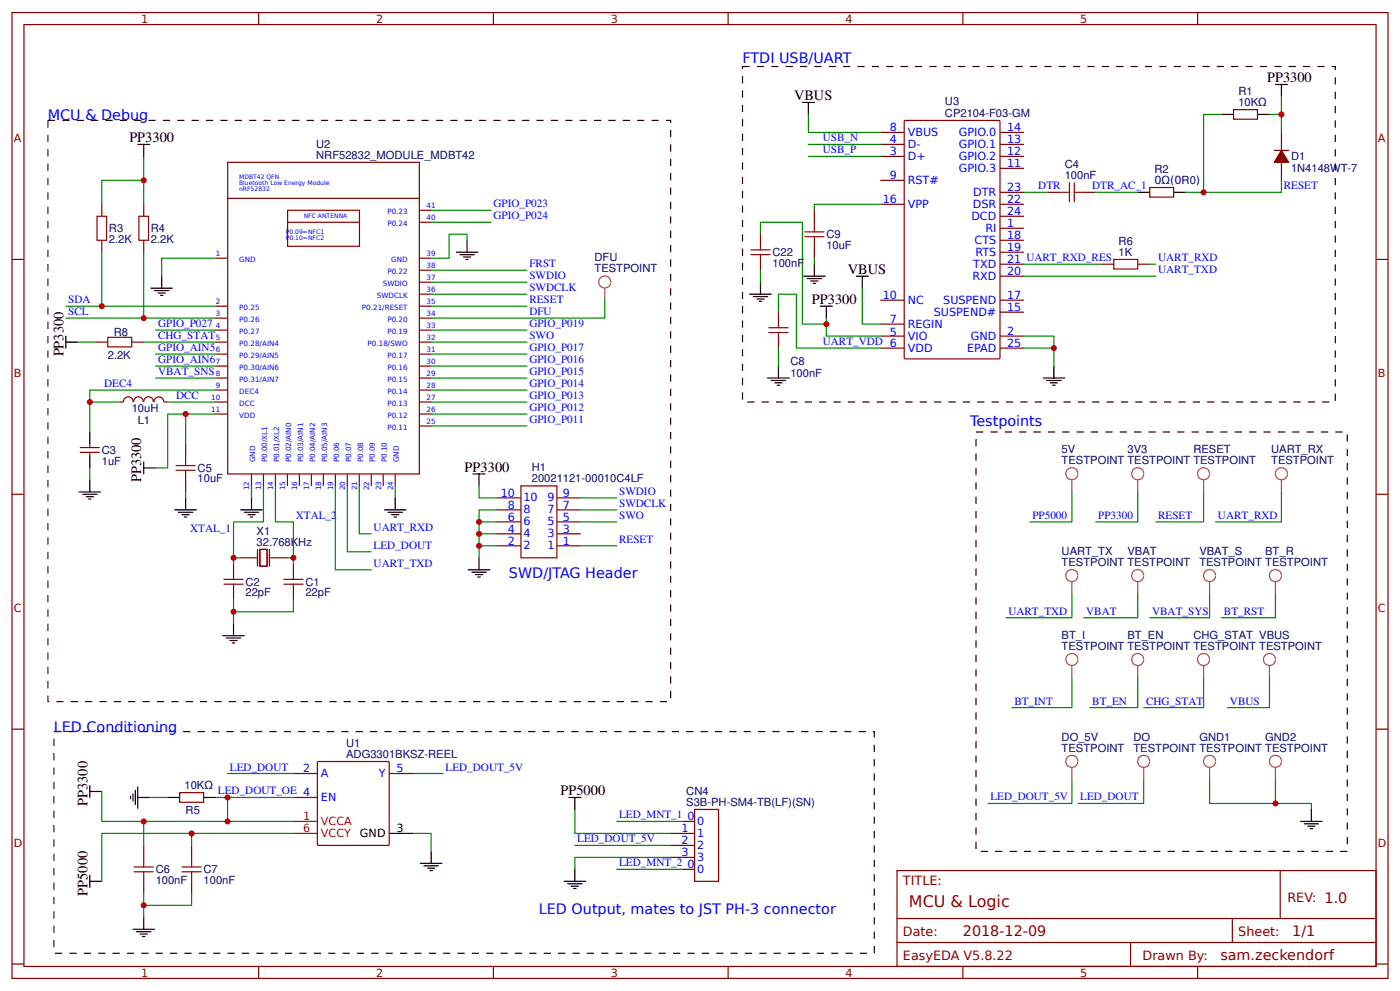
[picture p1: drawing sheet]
<svg xmlns="http://www.w3.org/2000/svg" width="309mm" height="219mm" viewBox="0 0 309 219" stroke-linecap="round" stroke-linejoin="round" font-family="sans-serif">
<g fill="none" stroke="#800" stroke-width=".26">
<path d="M2.6 2.8h304.1v213.2h-304.1zM5.3 5.4h298.7v208h-298.7zM57.1 2.8v2.6M109 2.8v2.6M160.9 2.8v2.6M212.7 2.8v2.6M264.6 2.8v2.6M50.3 35.9h42.3v68.7h-42.3zM194.5 34.5h5.3M194.5 31.9h5.3M194.5 29.2h5.3M194.5 39.8h5.3"/>
<path d="M199.9 26.6h20.8l.2 .1v52.3l-.1 .2h-20.8l-.2-.1v-52.2zM220.9 34.5h5.3M220.9 31.9h5.3M220.9 29.2h5.3M220.9 37.2h5.3M272.5 24.2h5.3v2.1h-5.3zM281.5 33.2h3.2M283.1 29.2v4M283.1 35.9v3.9M2.6 57.3h2.7M22.5 45.1v2.7M22.5 53v2.7"/>
<path d="M31.7 45.1v2.7M31.7 53v2.7M47.6 57h2.6M50.3 43.8h42.3M63.5 46.4h15.9v8h-15.9zM63.5 49.1h15.9M92.6 57h2.6M92.6 59.7h2.6M92.6 49.1h2.6M92.6 46.4h2.6M168 51.7v2.7M168 57v2.7"/>
<path d="M179.9 46.4v2.7M179.9 54.4v2.6M194.5 45.1h5.3M220.9 50.4h5.3M220.9 45.1h5.3M220.9 53h5.3M220.9 55.7h5.3M220.9 58.3h5.3M220.9 42.5h5.3M220.9 47.8h5.3M231.5 42.5h2.7M239.4 42.5h2.7"/>
<path d="M243.4 58.3h2.7M251.4 58.3h2.6M254 41.4h5.3v2.1h-5.3zM304 57.3h2.7M21.2 75.5h2.6M29.1 75.5h2.6M47.6 67.6h2.6M47.6 70.2h2.6M47.6 72.9h2.6M47.6 75.5h2.6M47.6 78.2h2.6M92.6 67.6h2.6"/>
<path d="M92.6 70.2h2.6M92.6 72.9h2.6M92.6 75.5h2.6M92.6 78.2h2.6M92.6 65h2.6M92.6 62.3h2.6M172 68.9v2.7M172 74.2v2.7M194.5 74.2h5.3M194.5 76.9h5.3M194.5 71.6h5.3M194.5 66.3h5.3"/>
<path d="M220.9 74.2h5.3M220.9 76.9h5.3M220.9 66.3h5.3M220.9 68.9h5.3M220.9 61h5.3M17.7 99.9h4.3M17.7 98.8h4.3M19.8 98v.8M19.8 99.9v.8M26.5 88.8h.8M27.3 88.7a1.06 1.06 0 0 1 1-1.1 1.06 1.06 0 0 1 1.1 1.2M29.5 88.7a1.06 1.06 0 0 1 1.1-1.1 1.06 1.06 0 0 1 1 1.1"/>
<path d="M31.8 88.7a1.06 1.06 0 0 1 1-1.1 1.06 1.06 0 0 1 1.1 1.1M34.1 88.7a1.06 1.06 0 0 1 1-1.1 1.06 1.06 0 0 1 1.1 1.2M36.2 88.8h.8M41 98v2.7M47.6 80.8h2.6M47.6 83.5h2.6M47.6 86.1h2.6M47.6 88.8h2.6M47.6 91.4h2.6M92.6 80.8h2.6M92.6 83.5h2.6M92.6 86.1h2.6"/>
<path d="M92.6 88.8h2.6M92.6 91.4h2.6M92.6 94.1h2.6M2.6 109.1h2.7M41 106v2.6M55.6 104.7v2.6M58.2 104.7v2.6M60.9 104.7v2.6M63.5 104.7v2.6M66.1 104.7v2.6M68.8 104.7v2.6M71.4 104.7v2.6"/>
<path d="M74.1 104.7v2.6M76.7 104.7v2.6M79.4 104.7v2.6M82 104.7v2.6M84.7 104.7v2.6M87.3 104.7v2.6M109.8 117.9h5.3M109.8 115.2h5.3M109.8 112.6h5.3M109.8 109.9h5.3M115.1 107.3h7.9v15.9h-7.9zM123 117.9h5.3"/>
<path d="M123 115.2h5.3M123 112.6h5.3M123 109.9h5.3M304 109.1h2.7M49.5 129h4.2M49.5 127.9h4.2M51.6 124.5v3.4M51.6 129v3.4M52.9 123.2h3.7M56.9 121.3v3.7M57.4 121.3h1.6v3.7h-1.6zM59.5 121.3v3.7"/>
<path d="M59.8 123.2h3.7M62.7 129h4.2M62.7 127.9h4.2M64.8 124.5v3.4M64.8 129v3.4M109.8 120.5h5.3M123 120.5h5.3M2.6 161h2.7M39.7 175h5.3v2.1h-5.3zM64.8 170.8h5.3M64.8 176.1h5.3M70.2 168.3l.2-.2h15.3l.3 .2v18.1l-.1 .2-15.5 .1-.2-.2z"/>
<path d="M86 170.8h5.3M153.5 178.7h5.2v15.9h-5.2zM304 161h2.7M31.7 186.7v2.6M31.7 194.6v2.6M42.3 186.7v2.6M42.3 194.6v2.6M148.2 184h5.3M148.2 186.7h5.3M148.2 189.3h5.3M150.8 192h2.7M150.8 181.4h2.7"/>
<path d="M198.2 192.2h105.8v21.2h-105.8zM282.8 192.2v10.6M2.6 212.9h2.7M57.1 213.4v2.6M109 213.4v2.6M160.9 213.4v2.6M198.2 202.8h105.8M198.2 208.1h105.8M212.7 213.4v2.6M249.8 208.1v5.3M264.6 213.4v2.6M272.3 202.8v5.3"/>
<path d="M304 212.9h2.7"/>
</g>
<g fill="none" stroke="#000" stroke-width=".26">
<path d="M281.8 18.7h2.6M283.1 18.7v2.6M30.4 31.9h2.7M31.7 31.9v2.6M177.3 22.6h2.6M178.6 22.6v2.7M269.9 25.3h2.6M277.8 25.3h2.7M100.8 55.7h4.8M101.6 56.2h3.2M102.4 56.8h1.6M102.9 57.3h.6"/>
<path d="M103.2 53v2.7M179.9 58.3v2.7M251.4 42.5h2.6M259.3 42.5h2.6M14.6 75.5h2.6M14.6 74.2v2.7M33.3 63.6h4.8M34.1 64.2h3.2M34.9 64.7h1.6M35.5 65.2h.5M35.7 61v2.6M165.6 65h4.8"/>
<path d="M166.4 65.5h3.2M167.2 66h1.6M167.7 66.5h.6M168 62.3v2.7M177.5 61h4.8M178.3 61.5h3.2M179.1 62h1.6M179.7 62.6h.5M181.2 67.6h2.7M182.6 67.6v2.6M189.2 61h2.6M190.5 61v2.6"/>
<path d="M19.8 95.4v2.6M169.6 83.5h4.8M170.4 84h3.2M171.2 84.5h1.6M171.7 85.1h.5M172 80.8v2.7M230.5 83.5h4.7M231.2 84h3.2M232 84.5h1.6M232.6 85.1h.5M232.8 80.8v2.7M17.5 108.6h4.7"/>
<path d="M18.3 109.1h3.1M19 109.7h1.6M19.6 110.2h.5M19.8 100.7v2.6M19.8 106v2.6M31.7 103.3h2.7M31.7 102v2.6M38.6 112.6h4.8M39.4 113.1h3.2M40.2 113.6h1.6M40.7 114.2h.6M41 109.9v2.7"/>
<path d="M53.2 112.6h4.7M54 113.1h3.1M54.8 113.6h1.6M55.3 114.2h.5M55.6 109.9v2.7M84.9 112.6h4.8M85.7 113.1h3.2M86.5 113.6h1.6M87 114.2h.6M87.3 109.9v2.7M104.5 104.6h2.7M105.8 104.6v2.7"/>
<path d="M51.6 137.7v2.7M103.5 125.8h4.7M104.2 126.3h3.2M105 126.9h1.6M105.6 127.4h.5M105.8 123.2v2.6M49.2 140.4h4.8M50 140.9h3.2M50.8 141.4h1.6M51.3 141.9h.6M19.8 173.4v2.7M19.8 174.8h2.7"/>
<path d="M28.8 175.8v.5M29.4 175.3v1.6M29.9 174.5v3.2M30.4 176.1h2.7M30.4 173.7v4.8M37 176.1h2.7M45 176.1h2.6M125.7 176.1h2.6M127 176.1v2.6M289.7 178.7v2.7M19.8 193.3v2.6M19.8 194.6h2.7"/>
<path d="M86 184h5.3M92.9 190.6h4.7M93.7 191.2h3.1M94.5 191.7h1.5M95 192.2h.5M95.2 188v2.6M124.6 194.6h4.8M125.4 195.1h3.2M126.2 195.7h1.6M126.7 196.2h.6M127 192v2.6M287.3 181.4h4.8"/>
<path d="M288.1 181.9h3.2M288.9 182.4h1.6M289.5 183h.5M29.4 205.2h4.7M30.2 205.7h3.1M31 206.2h1.5M31.5 206.8h.5M31.7 202.5v2.7"/>
</g>
<g fill="none" stroke="#080" stroke-width=".26">
<path d="M31.7 34.5v5.3M178.6 25.3v3.9h15.9M178.6 31.9h15.9M178.6 34.5h15.9M269.9 25.3h-4v17.2h-4M280.5 25.3h2.6v3.9M283.1 39.8v2.7h-17.2M283.1 21.3v4M22.5 45.1v-5.3h9.2v5.3M22.5 55.7v11.9M31.7 55.7v14.5M47.6 57h-11.9v4"/>
<path d="M95.2 59.7h21.2M95.2 46.4h13.3M95.2 49.1h13.3M103.2 53v-1.3h-4v5.3h-4M168 51.7v-2.6h9.3v22.5h5.3M168 59.7v2.6M179.9 57v1.3M194.5 45.1h-14.6v1.3M226.2 42.5h5.3M226.2 58.3h17.2M242.1 42.5h9.3M254 58.3h1.3"/>
<path d="M14.6 67.6h33M14.6 70.2h33M17.2 75.5h4M31.7 75.5h15.9M34.4 72.9h13.2M34.4 78.2h13.2M95.2 62.3h21.2M95.2 65h21.2M95.2 67.6h21.2M95.2 75.5h21.2M95.2 72.9h21.2M95.2 78.2h21.2"/>
<path d="M133.6 66.3v3.9h-38.4M172 68.9v-3.9h3.9v11.9h18.6M172 76.9v3.9M182.6 70.2v4h11.9M190.5 63.6v8h4M226.2 74.2h6.6v6.6M226.2 61h29.1M226.2 76.9h6.6M26.5 88.8h-6.7v6.6M34.4 80.8h13.2M34.4 83.5h13.2M37 88.8h10.6"/>
<path d="M41 91.4h-4v11.9h-2.6M47.6 86.1h-27.8v2.7M47.6 91.4h-6.6v6.6M95.2 88.8h21.2M95.2 80.8h21.2M95.2 83.5h21.2M95.2 94.1h21.2M95.2 91.4h21.2M95.2 86.1h21.2M19.8 103.3v2.7M41 108.6v1.3M55.6 107.3v2.6"/>
<path d="M58.2 107.3v7.9h-6.6v8h1.3M60.9 107.3v7.9h3.9v8h-1.3M74.1 107.3v18.5h7.9M76.7 107.3v14.5h5.3M79.4 107.3v10.6h2.6M87.3 107.3v2.6M105.8 107.3v2.6h4M105.8 115.2h4M105.8 117.9h4M109.8 112.6h-4v10.6M128.3 115.2h8M128.3 109.9h8"/>
<path d="M128.3 112.6h8M236.8 108.6v6.6h-9.3M251.4 108.6v6.6h-9.3M265.9 108.6v6.6h-10.6M283.1 108.6v6.6h-14.5M51.6 123.2v1.3M51.6 132.4v5.3M64.8 132.4v2.7h-13.2M64.8 123.2v1.3M105.8 120.5h4M128.3 120.5h8M236.8 131.1v5.3h-14.6"/>
<path d="M251.4 131.1v5.3h-12M267.2 131.1v5.3h-13.2M281.8 131.1v5.3h-11.9M236.8 149.6v6.6h-13.2M251.4 149.6v6.6h-10.6M265.9 149.6v6.6h-13.2M280.5 149.6v6.6h-9.3M22.5 174.8v6.6h42.3M33.1 176.1h3.9M47.6 176.1h17.2M50.3 170.8h14.5M50.3 176.1v5.3"/>
<path d="M91.3 170.8h6.6M127 178.7v5.3h21.2M236.8 172.1v5.3h-18.5M252.7 172.1v5.3h-14.6M267.2 172.1v5.3h22.5v1.3M281.8 172.1v5.3M31.7 181.4v5.3M31.7 197.2v5.3M42.3 197.2v2.7h-10.6M42.3 184v2.7M64.8 184h-42.3v10.6M91.3 184h3.9v4"/>
<path d="M127 186.7h21.2M136.3 192h14.5M136.3 181.4h14.5M148.2 189.3h-21.2v2.7"/>
</g>
<path d="M283.1 33.2l1.6 2.7h-3.2z" fill="#800" stroke="#800" stroke-width=".26"/>
<g fill="none" stroke="#a00000" stroke-width=".26">
<path d="M21.4 47.8h2.1v5.2h-2.1zM30.7 47.8h2.1v5.2h-2.1zM165.9 55.2h4.2M165.9 56.2h4.2M168 54.4v.8M168 56.2v.8M177.8 52.3h4.2M177.8 51.2h4.2M179.9 49.1v2.1M179.9 52.3v2.1M234.2 42.5h2.1M236.3 40.3v4.3"/>
<path d="M237.3 40.3v4.3M237.3 42.5h2.1M246.1 57.3h5.3v2.1h-5.3zM23.8 74.5h5.3v2.1h-5.3zM169.9 72.4h4.2M169.9 73.4h4.2M172 71.6v.8M172 73.4v.8M38.9 103.8h4.2M38.9 102.8h4.2M41 100.7v2.1M41 103.8v2.2"/>
<path d="M29.6 191.4h4.3M29.6 192.5h4.3M31.7 189.3v2.1M31.7 192.5v2.1M40.2 191.4h4.2M40.2 192.5h4.2M42.3 189.3v2.1M42.3 192.5v2.1"/>
</g>
<path d="M64.8 181.4h5.3M64.8 184h5.3" fill="none" stroke="#f00" stroke-width=".26"/>
<g fill="none" stroke="#a54b4b" stroke-width=".26">
<path d="M133.6 63.7v2.6M134.9 62.3a1.32 1.32 0 0 0-1.9-1.2 1.32 1.32 0 0 0-.1 2.3 1.32 1.32 0 0 0 2-1M236.8 106v2.6M238.1 104.6a1.32 1.32 0 0 0-1.9-1.2 1.32 1.32 0 0 0-.1 2.3 1.32 1.32 0 0 0 2-1M251.4 106v2.6M252.7 104.6a1.32 1.32 0 0 0-2-1.2 1.32 1.32 0 0 0-.1 2.3 1.32 1.32 0 0 0 2.1-1M265.9 106v2.6M267.2 104.6a1.32 1.32 0 0 0-1.9-1.2 1.32 1.32 0 0 0-.1 2.3 1.32 1.32 0 0 0 2-1M283.1 106v2.6M284.4 104.6a1.32 1.32 0 0 0-1.9-1.2 1.32 1.32 0 0 0-.1 2.3 1.32 1.32 0 0 0 2-1M236.8 128.5v2.6M238.1 127.1a1.32 1.32 0 0 0-1.9-1.2 1.32 1.32 0 0 0-.1 2.3 1.32 1.32 0 0 0 2-1"/>
<path d="M251.4 128.5v2.6M252.7 127.1a1.32 1.32 0 0 0-2-1.2 1.32 1.32 0 0 0-.1 2.3 1.32 1.32 0 0 0 2.1-1M267.2 128.5v2.6M268.6 127.1a1.32 1.32 0 0 0-2-1.2 1.32 1.32 0 0 0-.1 2.3 1.32 1.32 0 0 0 2-1M281.8 128.5v2.6M283.1 127.1a1.32 1.32 0 0 0-1.9-1.2 1.32 1.32 0 0 0-.2 2.3 1.32 1.32 0 0 0 2.1-1M236.8 147v2.6M238.1 145.6a1.32 1.32 0 0 0-1.9-1.2 1.32 1.32 0 0 0-.1 2.3 1.32 1.32 0 0 0 2-1M251.4 147v2.6M252.7 145.6a1.32 1.32 0 0 0-2-1.2 1.32 1.32 0 0 0-.1 2.3 1.32 1.32 0 0 0 2.1-1M265.9 147v2.6M267.2 145.6a1.32 1.32 0 0 0-1.9-1.2 1.32 1.32 0 0 0-.1 2.3 1.32 1.32 0 0 0 2-1"/>
<path d="M280.5 147v2.6M281.8 145.6a1.32 1.32 0 0 0-2-1.2 1.32 1.32 0 0 0-.1 2.3 1.32 1.32 0 0 0 2.1-1M236.8 169.5v2.6M238.1 168.1a1.32 1.32 0 0 0-1.9-1.2 1.32 1.32 0 0 0-.1 2.3 1.32 1.32 0 0 0 2-1M252.7 169.5v2.6M254 168.1a1.32 1.32 0 0 0-1.9-1.2 1.32 1.32 0 0 0-.2 2.3 1.32 1.32 0 0 0 2.1-1M267.2 169.5v2.6M268.6 168.1a1.32 1.32 0 0 0-2-1.2 1.32 1.32 0 0 0-.1 2.3 1.32 1.32 0 0 0 2-1M281.8 169.5v2.6M283.1 168.1a1.32 1.32 0 0 0-1.9-1.2 1.32 1.32 0 0 0-.2 2.3 1.32 1.32 0 0 0 2.1-1"/>
</g>
<path d="M164 14.7h131v74.1h-131zM10.6 26.6h137.6v128.3h-137.6zM215.6 95.4h82.1v92.6h-82.1zM11.9 161.5h181.2v49h-181.2z" fill="none" stroke="#300" stroke-width=".26" stroke-dasharray="1.6 1.6" stroke-linecap="butt"/>
<g fill="#c00">
<circle cx="182.6" cy="71.6" r=".66"/>
<circle cx="232.8" cy="76.9" r=".66"/>
<circle cx="31.8" cy="199.9" r=".66"/>
<circle cx="31.8" cy="181.4" r=".66"/>
<circle cx="105.8" cy="120.5" r=".66"/>
<circle cx="105.8" cy="115.2" r=".66"/>
<circle cx="31.8" cy="39.8" r=".66"/>
<circle cx="31.8" cy="70.2" r=".66"/>
<circle cx="41" cy="91.4" r=".66"/>
<circle cx="19.8" cy="88.8" r=".66"/>
<circle cx="283.1" cy="25.3" r=".66"/>
<circle cx="64.8" cy="123.2" r=".66"/>
<circle cx="51.6" cy="135.1" r=".66"/>
<circle cx="51.6" cy="123.2" r=".66"/>
<circle cx="22.5" cy="67.6" r=".66"/>
<circle cx="105.8" cy="117.9" r=".66"/>
<circle cx="42.3" cy="184" r=".66"/>
<circle cx="281.8" cy="177.4" r=".66"/>
<circle cx="50.3" cy="176.1" r=".66"/>
<circle cx="50.3" cy="181.4" r=".66"/>
<circle cx="265.9" cy="42.5" r=".66"/>
</g>
<text font-size="3.5" fill="#800" x="200.8" y="200.2">MCU &amp; Logic</text>
<g font-size="3.2" fill="#00f">
<text x="164" y="14">FTDI USB/UART</text>
<text x="10.6" y="26.6">MCU &amp; Debug</text>
<text x="214.3" y="94.1">Testpoints</text>
<text x="112.4" y="127.7">SWD/JTAG Header</text>
<text x="11.9" y="161.5">LED Conditioning</text>
<text x="119.1" y="201.8">LED Output, mates to JST PH-3 connector</text>
</g>
<g font-size="3.2">
<text x="175.4" y="22.1">VBUS</text>
<text x="279.9" y="18.1">PP3300</text>
<text x="28.6" y="31.4">PP3300</text>
<text x="187.3" y="60.5">VBUS</text>
<text x="179.4" y="67.1">PP3300</text>
<text x="14" y="78.7" transform="rotate(-90 14 78.7)">PP3300</text>
<text x="31.2" y="106.5" transform="rotate(-90 31.2 106.5)">PP3300</text>
<text x="102.7" y="104.1">PP3300</text>
<text x="19.3" y="177.9" transform="rotate(-90 19.3 177.9)">PP3300</text>
<text x="123.8" y="175.6">PP5000</text>
<text x="19.3" y="197.8" transform="rotate(-90 19.3 197.8)">PP5000</text>
</g>
<g font-size="3.2" fill="#800">
<text x="212.7" y="206.8">2018-12-09</text>
<text x="285.5" y="206.8">1/1</text>
<text x="269.6" y="212.1">sam.zeckendorf</text>
</g>
<g font-size="2.8" fill="#800">
<text x="199.5" y="195.4">TITLE:</text>
<text x="284.4" y="199.1">REV: 1.0</text>
<text x="199.5" y="206.8">Date:</text>
<text x="273.6" y="206.8">Sheet:</text>
<text x="199.5" y="212.1">EasyEDA V5.8.22</text>
<text x="252.4" y="212.1">Drawn By:</text>
</g>
<g font-size="2.5" fill="#800">
<text x="31.2" y="5">1</text>
<text x="83.1" y="5">2</text>
<text x="134.9" y="5">3</text>
<text x="186.8" y="5">4</text>
<text x="238.7" y="5">5</text>
<text x="3" y="31.4">A</text>
<text x="304.4" y="31.4">A</text>
<text x="3" y="83.2">B</text>
<text x="304.4" y="83.2">B</text>
<text x="3" y="135.1">C</text>
<text x="304.4" y="135.1">C</text>
<text x="3" y="186.9">D</text>
<text x="304.4" y="186.9">D</text>
<text x="31.2" y="215.6">1</text>
<text x="83.1" y="215.6">2</text>
<text x="134.9" y="215.6">3</text>
<text x="186.8" y="215.6">4</text>
<text x="238.7" y="215.6">5</text>
</g>
<g font-size="2.5" fill="#000080">
<text x="208.8" y="23.2">U3</text>
<text x="273.6" y="23.4">10KΩ</text>
<text x="273.6" y="20.9">R1</text>
<text x="208.8" y="25.8">CP2104-F03-GM</text>
<text x="69.9" y="35.1">NRF52832_MODULE_MDBT42</text>
<text x="69.9" y="32.8">U2</text>
<text x="285.2" y="35.4">D1</text>
<text x="235.2" y="39.6">100nF</text>
<text x="235.2" y="37">C4</text>
<text x="255.1" y="40.6">0Ω(0R0)</text>
<text x="255.1" y="38.1">R2</text>
<text x="285.2" y="37.9">1N4148WT-7</text>
<text x="24.1" y="53.6">2.2K</text>
<text x="24.1" y="51.3">R3</text>
<text x="33.3" y="53.6">2.2K</text>
<text x="33.3" y="51.3">R4</text>
<text x="182.6" y="52.5">C9</text>
<text x="131.4" y="57.7">DFU</text>
<text x="170.7" y="58.9">100nF</text>
<text x="170.7" y="56.5">C22</text>
<text x="182.6" y="54.9">10uF</text>
<text x="247.1" y="56.5">1K</text>
<text x="247.1" y="54.2">R6</text>
<text x="131.4" y="60.1">TESTPOINT</text>
<text x="25.1" y="74.1">R8</text>
<text x="23.8" y="79.4">2.2K</text>
<text x="174.6" y="83.3">100nF</text>
<text x="174.6" y="80.7">C8</text>
<text x="29.1" y="91.1">10uH</text>
<text x="30.4" y="93.7">L1</text>
<text x="22.5" y="100.2">C3</text>
<text x="234.5" y="100">5V</text>
<text x="249.1" y="100">3V3</text>
<text x="263.6" y="100">RESET</text>
<text x="280.8" y="100">UART_RX</text>
<text x="22.5" y="102.6">1uF</text>
<text x="43.7" y="106.5">10uF</text>
<text x="43.7" y="104.1">C5</text>
<text x="117.5" y="106.5">20021121-00010C4LF</text>
<text x="117.5" y="104">H1</text>
<text x="234.5" y="102.5">TESTPOINT TESTPOINT TESTPOINT</text>
<text x="280.8" y="102.5">TESTPOINT</text>
<text x="56.7" y="118.2">X1</text>
<text x="56.7" y="120.5">32.768KHz</text>
<text x="234.5" y="122.5">UART_TX</text>
<text x="234.5" y="125">TESTPOINT TESTPOINT</text>
<text x="249.1" y="122.5">VBAT</text>
<text x="265" y="122.5">VBAT_S</text>
<text x="265" y="125">TESTPOINT TESTPOINT</text>
<text x="279.5" y="122.5">BT_R</text>
<text x="54.2" y="131.6">22pF</text>
<text x="54.2" y="129.3">C2</text>
<text x="67.5" y="131.6">22pF</text>
<text x="67.5" y="129.3">C1</text>
<text x="234.5" y="141.1">BT_I</text>
<text x="234.5" y="143.5">TESTPOINT TESTPOINT TESTPOINT TESTPOINT</text>
<text x="249.1" y="141.1">BT_EN</text>
<text x="263.6" y="141.1">CHG_STAT VBUS</text>
<text x="76.5" y="167.3">ADG3301BKSZ-REEL</text>
<text x="76.5" y="165">U1</text>
<text x="234.5" y="163.5">DO_5V</text>
<text x="234.5" y="166">TESTPOINT</text>
<text x="250.4" y="163.5">DO</text>
<text x="250.4" y="166">TESTPOINT TESTPOINT TESTPOINT</text>
<text x="265" y="163.5">GND1</text>
<text x="279.5" y="163.5">GND2</text>
<text x="40.8" y="174.2">10KΩ</text>
<text x="41" y="179.8">R5</text>
<text x="151.6" y="177.9">S3B-PH-SM4-TB(LF)(SN)</text>
<text x="151.6" y="175.6">CN4</text>
<text x="34.4" y="195.1">100nF</text>
<text x="34.4" y="192.8">C6</text>
<text x="45" y="195.1">100nF</text>
<text x="45" y="192.8">C7</text>
</g>
<g font-size="2.5" fill="#00f">
<text x="196.6" y="29">8</text>
<text x="222.5" y="29">14</text>
<text x="181.8" y="31.2">USB_N</text>
<text x="181.8" y="33.9">USB_P</text>
<text x="196.6" y="34.3">3</text>
<text x="196.6" y="31.6">4</text>
<text x="200.6" y="35.3">D+</text>
<text x="200.6" y="32.7">D-</text>
<text x="200.6" y="30">VBUS</text>
<text x="211.8" y="35.3">GPIO.2</text>
<text x="211.8" y="32.7">GPIO.1</text>
<text x="211.8" y="30">GPIO.0</text>
<text x="222.5" y="34.3">12</text>
<text x="222.5" y="31.6">13</text>
<text x="196.6" y="39.6">9</text>
<text x="200.6" y="40.6">RST#</text>
<text x="211.8" y="38">GPIO.3</text>
<text x="222.5" y="36.9">11</text>
<text x="229.4" y="41.8">DTR</text>
<text x="241.3" y="41.8">DTR_AC_1</text>
<text x="283.6" y="41.8">RESET</text>
<text x="109" y="45.8">GPIO_P023</text>
<text x="195" y="44.8">16</text>
<text x="200.6" y="45.9">VPP</text>
<text x="214.9" y="45.9">DSR</text>
<text x="215" y="43.3">DTR</text>
<text x="222.5" y="44.8">22</text>
<text x="222.5" y="42.2">23</text>
<text x="222.5" y="47.5">24</text>
<text x="109" y="48.4">GPIO_P024</text>
<text x="214.6" y="48.6">DCD</text>
<text x="215.3" y="53.8">CTS</text>
<text x="217.7" y="51.2">RI</text>
<text x="222.5" y="50.1">1</text>
<text x="222.5" y="52.8">18</text>
<text x="116.9" y="59">FRST</text>
<text x="215" y="59.1">TXD</text>
<text x="215.5" y="56.5">RTS</text>
<text x="222.5" y="55.4">19</text>
<text x="222.5" y="58.1">21 UART_RXD_RES</text>
<text x="255.9" y="57.7">UART_RXD</text>
<text x="116.9" y="61.6">SWDIO</text>
<text x="116.9" y="64.3">SWDCLK</text>
<text x="214.8" y="61.8">RXD</text>
<text x="222.5" y="60.7">20</text>
<text x="255.9" y="60.3">UART_TXD</text>
<text x="15.1" y="66.9">SDA</text>
<text x="15.1" y="69.6">SCL</text>
<text x="116.9" y="66.9">RESET</text>
<text x="116.9" y="69.6">DFU</text>
<text x="195" y="66">10</text>
<text x="196.6" y="71.3">7</text>
<text x="200.6" y="67.1">NC</text>
<text x="206.3" y="69.7">SUSPEND#</text>
<text x="208.4" y="67.1">SUSPEND</text>
<text x="222.5" y="68.7">15</text>
<text x="222.5" y="66">17</text>
<text x="34.9" y="74.9">CHG_STAT</text>
<text x="34.9" y="77.5">GPIO_AIN5</text>
<text x="34.9" y="72.2">GPIO_P027</text>
<text x="116.9" y="74.9">SWO</text>
<text x="116.9" y="77.5">GPIO_P017</text>
<text x="116.9" y="72.2">GPIO_P019</text>
<text x="181.8" y="76.2">UART_VDD 6</text>
<text x="196.6" y="74.2">5</text>
<text x="200.6" y="75">VIO</text>
<text x="200.6" y="77.7">VDD</text>
<text x="200.6" y="72.4">REGIN</text>
<text x="213.7" y="77.7">EPAD</text>
<text x="214.5" y="75">GND</text>
<text x="222.5" y="74">2</text>
<text x="222.5" y="76.6">25</text>
<text x="34.9" y="80.2">GPIO_AIN6</text>
<text x="34.9" y="82.8">VBAT_SNS</text>
<text x="116.9" y="82.8">GPIO_P015</text>
<text x="116.9" y="80.2">GPIO_P016</text>
<text x="23" y="85.5">DEC4</text>
<text x="38.9" y="88.1">DCC</text>
<text x="116.9" y="88.1">GPIO_P013</text>
<text x="116.9" y="85.5">GPIO_P014</text>
<text x="116.9" y="93.4">GPIO_P011</text>
<text x="116.9" y="90.8">GPIO_P012</text>
<text x="110.6" y="109.7">10</text>
<text x="112.2" y="112.3">8</text>
<text x="115.6" y="113.4">8</text>
<text x="115.6" y="110.7">10</text>
<text x="120.9" y="113.4">7</text>
<text x="120.9" y="110.7">9</text>
<text x="124.4" y="112.3">7</text>
<text x="124.4" y="109.7">9</text>
<text x="136.8" y="109.3">SWDIO</text>
<text x="136.8" y="111.9">SWDCLK</text>
<text x="42" y="117.5">XTAL_1</text>
<text x="65.4" y="114.6">XTAL_2</text>
<text x="82.5" y="117.2">UART_RXD</text>
<text x="112.2" y="117.6">4</text>
<text x="112.2" y="115">6</text>
<text x="115.6" y="118.7">4</text>
<text x="115.6" y="116">6</text>
<text x="120.9" y="118.7">3</text>
<text x="120.9" y="116">5</text>
<text x="124.4" y="117.6">3</text>
<text x="124.4" y="115">5</text>
<text x="136.8" y="114.6">SWO</text>
<text x="136.8" y="119.9">RESET</text>
<text x="228.1" y="114.6">PP5000</text>
<text x="242.6" y="114.6">PP3300</text>
<text x="255.9" y="114.6">RESET</text>
<text x="269.1" y="114.6">UART_RXD</text>
<text x="82.5" y="121.2">LED_DOUT</text>
<text x="82.5" y="125.1">UART_TXD</text>
<text x="112.2" y="120.3">2</text>
<text x="115.6" y="121.3">2</text>
<text x="120.9" y="121.3">1</text>
<text x="124.4" y="120.3">1</text>
<text x="222.8" y="135.7">UART_TXD</text>
<text x="240" y="135.7">VBAT</text>
<text x="254.5" y="135.7">VBAT_SYS</text>
<text x="270.4" y="135.7">BT_RST</text>
<text x="224.1" y="155.6">BT_INT</text>
<text x="241.3" y="155.6">BT_EN</text>
<text x="253.2" y="155.6">CHG_STAT</text>
<text x="271.7" y="155.6">VBUS</text>
<text x="50.8" y="170.1">LED_DOUT</text>
<text x="67" y="170.5">2</text>
<text x="70.9" y="171.6">A</text>
<text x="83.7" y="171.6">Y</text>
<text x="87.6" y="170.5">5</text>
<text x="98.4" y="170.1">LED_DOUT_5V</text>
<text x="48.2" y="175.4">LED_DOUT_OE 4</text>
<text x="70.9" y="176.9">EN</text>
<text x="218.8" y="176.7">LED_DOUT_5V</text>
<text x="238.7" y="176.7">LED_DOUT</text>
<text x="136.8" y="180.7">LED_MNT_1</text>
<text x="150.6" y="183.8">1</text>
<text x="151.9" y="181.1">0</text>
<text x="154" y="184.8">1</text>
<text x="154" y="182.2">0</text>
<text x="127.5" y="186">LED_DOUT_5V</text>
<text x="136.8" y="191.3">LED_MNT_2</text>
<text x="150.6" y="186.4">2</text>
<text x="150.6" y="189">3</text>
<text x="151.9" y="191.7">0</text>
<text x="154" y="187.5">2</text>
<text x="154" y="190.1">3</text>
<text x="154" y="192.7">0</text>
</g>
<g font-size="2.5" fill="#f00">
<text x="67" y="181.1">1</text>
<text x="67" y="183.8">6</text>
<text x="70.9" y="182.2">VCCA</text>
<text x="70.9" y="184.8">VCCY</text>
</g>
<g font-size="2.5">
<text x="79.5" y="184.8">GND</text>
<text x="87.6" y="183.8">3</text>
</g>
<g font-size="1.6" fill="#00f">
<text x="85.6" y="47.2">P0.23</text>
<text x="94.2" y="45.9">41</text>
<text x="85.6" y="49.9">P0.24</text>
<text x="94.2" y="48.6">40</text>
<text x="47.7" y="56.5">1</text>
<text x="52.9" y="57.8">GND</text>
<text x="86.4" y="57.8">GND</text>
<text x="94.2" y="59.1">38</text>
<text x="94.2" y="56.5">39</text>
<text x="83.2" y="65.7">SWDCLK</text>
<text x="84.6" y="63.1">SWDIO</text>
<text x="85.6" y="60.4">P0.22</text>
<text x="94.2" y="64.4">36</text>
<text x="94.2" y="61.8">37</text>
<text x="47.7" y="67.1">2</text>
<text x="47.7" y="69.7">3</text>
<text x="52.9" y="68.4">P0.25</text>
<text x="52.9" y="71">P0.26</text>
<text x="80" y="68.4">P0.21/RESET</text>
<text x="85.6" y="71">P0.20</text>
<text x="94.2" y="69.7">34</text>
<text x="94.2" y="67.1">35</text>
<text x="47.7" y="72.4">4</text>
<text x="47.7" y="75">5</text>
<text x="47.7" y="77.7">6</text>
<text x="52.9" y="73.7">P0.27</text>
<text x="52.9" y="76.3">P0.28/AIN4</text>
<text x="81.2" y="76.3">P0.18/SWO</text>
<text x="85.6" y="73.7">P0.19</text>
<text x="94.2" y="77.7">31</text>
<text x="94.2" y="75">32</text>
<text x="94.2" y="72.4">33</text>
<text x="47.7" y="80.3">7</text>
<text x="47.7" y="83">8</text>
<text x="52.9" y="79">P0.29/AIN5</text>
<text x="52.9" y="81.6">P0.30/AIN6</text>
<text x="85.6" y="81.6">P0.16</text>
<text x="85.6" y="79">P0.17</text>
<text x="94.2" y="83">29</text>
<text x="94.2" y="80.3">30</text>
<text x="46.7" y="88.2">10</text>
<text x="47.7" y="85.6">9</text>
<text x="52.9" y="84.3">P0.31/AIN7</text>
<text x="52.9" y="86.9">DEC4</text>
<text x="52.9" y="89.5">DCC</text>
<text x="85.6" y="89.5">P0.13</text>
<text x="85.6" y="86.9">P0.14</text>
<text x="85.6" y="84.3">P0.15</text>
<text x="94.2" y="88.2">27</text>
<text x="94.2" y="85.6">28</text>
<text x="46.7" y="90.9">11</text>
<text x="52.9" y="92.2">VDD</text>
<text x="85.6" y="94.8">P0.11</text>
<text x="85.6" y="92.2">P0.12</text>
<text x="94.2" y="93.5">25</text>
<text x="94.2" y="90.9">26</text>
<text x="56.4" y="102.1" transform="rotate(-90 56.4 102.1)">GND</text>
<text x="59" y="102.1" transform="rotate(-90 59 102.1)">P0.00/XL1</text>
<text x="61.7" y="102.1" transform="rotate(-90 61.7 102.1)">P0.01/XL2</text>
<text x="64.3" y="102.1" transform="rotate(-90 64.3 102.1)">P0.02/AIN0</text>
<text x="67" y="102.1" transform="rotate(-90 67 102.1)">P0.03/AIN1</text>
<text x="69.6" y="102.1" transform="rotate(-90 69.6 102.1)">P0.04/AIN2</text>
<text x="72.3" y="102.1" transform="rotate(-90 72.3 102.1)">P0.05/AIN3</text>
<text x="74.9" y="102.1" transform="rotate(-90 74.9 102.1)">P0.06</text>
<text x="77.6" y="102.1" transform="rotate(-90 77.6 102.1)">P0.07</text>
<text x="80.2" y="102.1" transform="rotate(-90 80.2 102.1)">P0.08</text>
<text x="82.8" y="102.1" transform="rotate(-90 82.8 102.1)">P0.09</text>
<text x="85.5" y="102.1" transform="rotate(-90 85.5 102.1)">P0.10</text>
<text x="88.1" y="102.1" transform="rotate(-90 88.1 102.1)">GND</text>
<text x="55.1" y="108.3" transform="rotate(-90 55.1 108.3)">12</text>
<text x="57.7" y="108.3" transform="rotate(-90 57.7 108.3)">13</text>
<text x="60.4" y="108.3" transform="rotate(-90 60.4 108.3)">14</text>
<text x="63" y="108.3" transform="rotate(-90 63 108.3)">15</text>
<text x="65.7" y="108.3" transform="rotate(-90 65.7 108.3)">16</text>
<text x="68.3" y="108.3" transform="rotate(-90 68.3 108.3)">17</text>
<text x="71" y="108.3" transform="rotate(-90 71 108.3)">18</text>
<text x="73.6" y="108.3" transform="rotate(-90 73.6 108.3)">19</text>
<text x="76.3" y="108.3" transform="rotate(-90 76.3 108.3)">20</text>
<text x="78.9" y="108.3" transform="rotate(-90 78.9 108.3)">21</text>
<text x="81.5" y="108.3" transform="rotate(-90 81.5 108.3)">22</text>
<text x="84.2" y="108.3" transform="rotate(-90 84.2 108.3)">23</text>
<text x="86.8" y="108.3" transform="rotate(-90 86.8 108.3)">24</text>
</g>
<g font-size="1.3" fill="#00f">
<text x="52.8" y="39.4">MDBT42 QFN</text>
<text x="52.8" y="40.8">Bluetooth Low Energy Module</text>
<text x="52.8" y="42.1">nRF52832</text>
<text x="63.1" y="51.7">P0.09=NFC1</text>
<text x="63.1" y="53">P0.10=NFC2</text>
<text x="67.1" y="48.1">NFC ANTENNA</text>
</g>
</svg>
